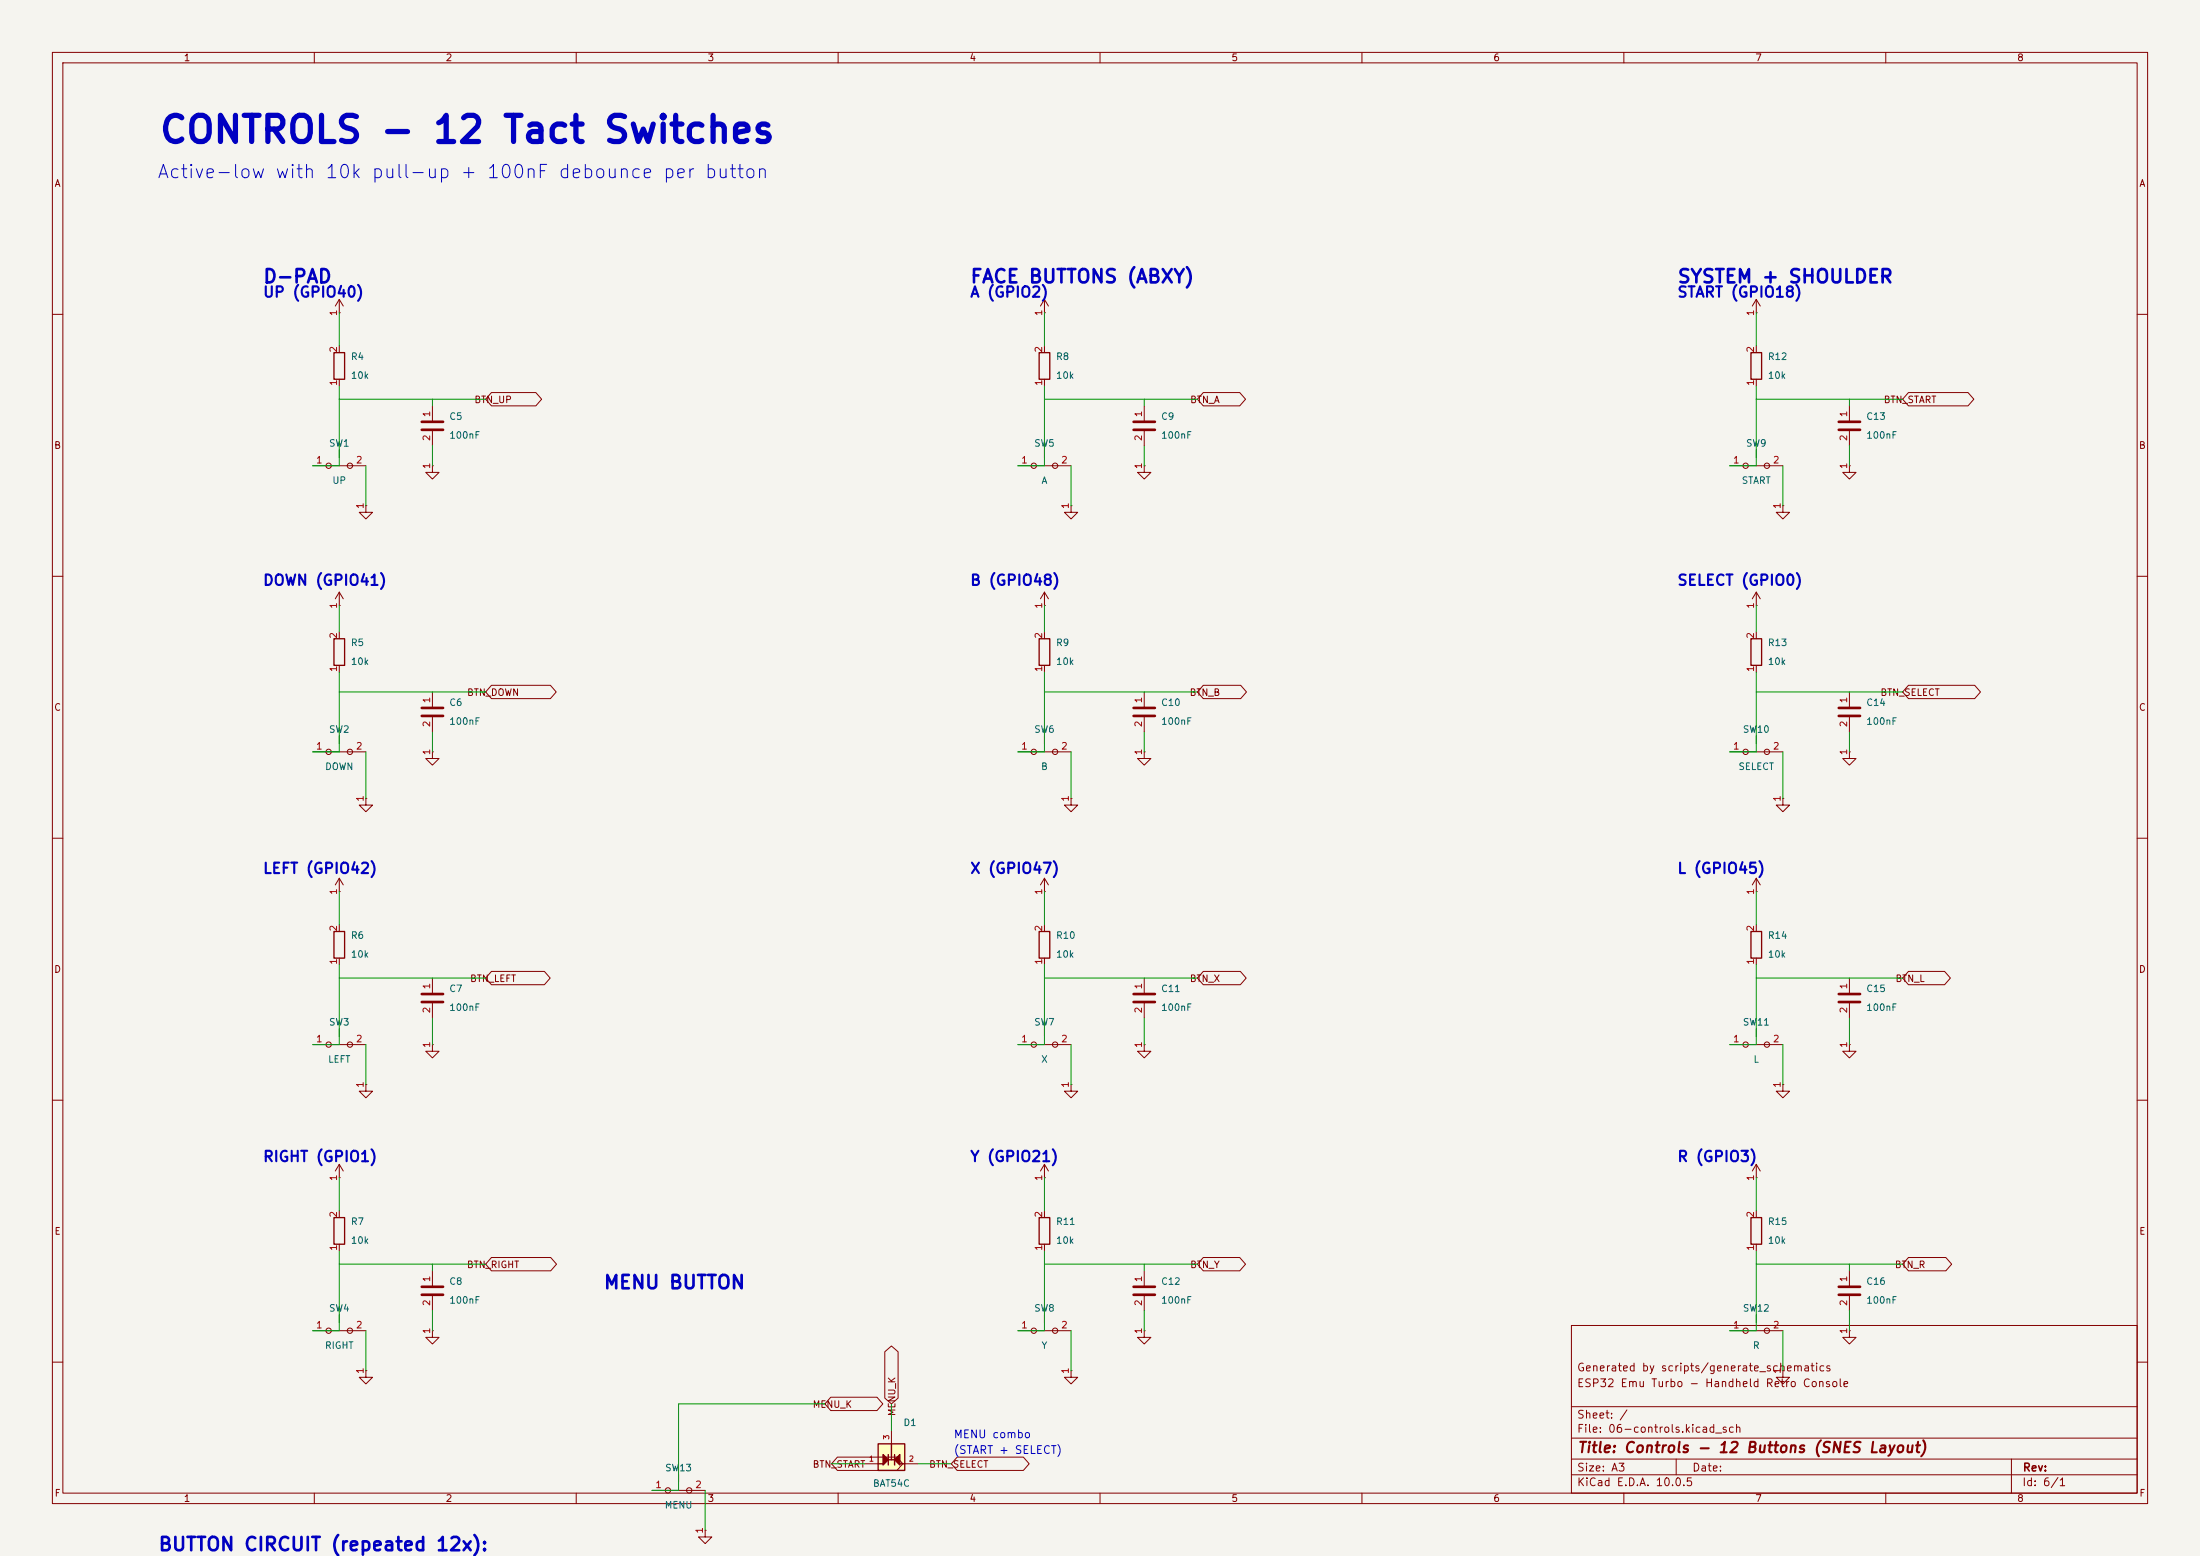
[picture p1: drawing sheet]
<svg xmlns="http://www.w3.org/2000/svg" width="420mm" height="297mm" viewBox="0 0 420 297" stroke-linecap="round" stroke-linejoin="round" font-family="sans-serif">
<path d="M0 0h420v297h-420z" fill="#f5f4ef" stroke="#f5f4ef" stroke-width=".19"/>
<g fill="none" stroke="#840000" stroke-width=".19">
<path d="M10 10h400v277h-400zM12 12h396v273h-396zM60 10v2M110 10v2M160 10v2M210 10v2M260 10v2M310 10v2M360 10v2M199.4 59.7h.1M199.4 57.2l-.8 1.2M199.4 57.2l.8 1.2"/>
<path d="M199.4 57.2v2.5M10 60h2M199.4 66v1.3M199.4 72.4v1.3M408 60h2M204.5 96.5v1.3h1.2l-1.2 1.3-1.3-1.3h1.3M204.5 96.5h.1M10 110h2M408 110h2M353.1 132.1v3M353.1 136.7v3M10 160h2"/>
<path d="M340.4 152.4v1.3h1.2l-1.2 1.2-1.3-1.2h1.3M340.4 152.4h.1M353.1 143.5v1.3h1.2l-1.2 1.3-1.3-1.3h1.3M353.1 143.5h.1M408 160h2M64.8 170.2h.1M64.8 167.6v2.6M64.8 176.5v1.3M64.8 167.6l-.8 1.3M64.8 167.6l.7 1.3M335.3 170.2h.1M335.3 167.6v2.6"/>
<path d="M335.3 176.5v1.3M335.3 167.6l-.8 1.3M335.3 167.6l.7 1.3M59.7 199.4h10.1M64.8 182.9v1.3M64.8 196.3v1.6M82.5 199.4v1.3h1.3l-1.3 1.2-1.2-1.2h1.2M82.5 199.4h.1M82.5 186.7v3M82.5 191.3v3M335.3 182.9v1.3M353.1 199.4v1.3h1.2l-1.2 1.2-1.3-1.2h1.3"/>
<path d="M353.1 199.4h.1M353.1 186.7v3M353.1 191.3v3M10 210h2M69.8 207v1.3h1.3l-1.3 1.3-1.2-1.3h1.2M69.8 207h.1M408 210h2M64.8 224.8h.1M64.8 222.2l-.8 1.3M64.8 222.2l.7 1.3M64.8 222.2v2.6M64.8 231.1v1.3"/>
<path d="M64.8 237.5v1.3M300 253h108v32h-108zM10 260h2M300 278.5h108M300 274.5h108M300 268.5h108M320 278.5v3M384 278.5v6.5M408 260h2M60 285v2M110 285v2M160 285v2"/>
<path d="M210 285v2M260 285v2M300 281.5h108M310 285v2M360 285v2"/>
<circle cx="62.7" cy="199.4" r=".51"/>
<circle cx="66.8" cy="199.4" r=".51"/>
</g>
<path d="M351 135.1h4.1M351 136.7h4.1M80.5 189.7h4.1M80.5 191.3h4.1M351 189.7h4.1M351 191.3h4.1" fill="none" stroke="#840000" stroke-width=".51"/>
<path d="M198.4 67.3h2v5.1h-2zM63.8 177.8h2v5.1h-2zM334.3 177.8h2v5.1h-2zM63.8 232.4h2v5.1h-2z" fill="none" stroke="#840000" stroke-width=".25"/>
<path d="M167.6 275.6h5.1v5.1h-5.1z" fill="#ffffc2"/>
<g fill="none" stroke="#840000" stroke-width=".25">
<path d="M63.8 67.3h2v5.1h-2zM334.3 67.3h2v5.1h-2zM63.8 121.9h2v5.1h-2zM198.4 121.9h2v5.1h-2zM334.3 121.9h2v5.1h-2zM198.4 177.8h2v5.1h-2zM198.4 232.4h2v5.1h-2zM334.3 232.4h2v5.1h-2zM167.6 275.6h5.1v5.1h-5.1zM167.6 279.4h1M169.6 278.6h1.2M169.6 277.6v2"/>
<path d="M170.2 275.6v3M170.8 277.6v2M171.8 279.4h.9"/>
</g>
<g fill="#840000" stroke="#840000" stroke-width=".25">
<path d="M168.6 277.6l1 1-1 1z"/>
<path d="M170.8 278.6l1-1v2z"/>
</g>
<g fill="none" stroke="#840000" stroke-width=".19">
<path d="M64.8 59.7h.1M64.8 57.2v2.5M64.8 57.2l-.8 1.2M64.8 57.2l.7 1.2M335.3 59.7h.1M335.3 57.2v2.5M335.3 57.2l-.8 1.2M335.3 57.2l.7 1.2M64.8 66v1.3M64.8 72.4v1.3M82.5 77.5v3M93.8 74.9h8.5l1.1 1.3-1.1 1.3h-8.5l-1.1-1.3z"/>
<path d="M218.4 77.5v3M229.7 74.9h7l1.1 1.3-1.1 1.3h-7l-1.1-1.3zM335.3 66v1.3M335.3 72.4v1.3M353.1 77.5v3M364.3 74.9h11.4l1.1 1.3-1.1 1.3h-11.4l-1.1-1.3zM59.7 88.9h10.1M64.8 85.9v1.5M69.8 96.5v1.3h1.3l-1.3 1.3-1.2-1.3h1.2M69.8 96.5h.1M82.5 88.9v1.3h1.3l-1.3 1.2-1.2-1.2h1.2M82.5 88.9h.1"/>
<path d="M82.5 82v3.1M194.3 88.9h10.2M199.4 85.9v1.5M218.4 88.9v1.3h1.3l-1.3 1.2-1.2-1.2h1.2M218.4 88.9h.1M218.4 82v3.1M330.2 88.9h10.2M335.3 85.9v1.5M340.4 96.5v1.3h1.2l-1.2 1.3-1.3-1.3h1.3M340.4 96.5h.1M353.1 88.9v1.3h1.2l-1.2 1.2-1.3-1.2h1.3M353.1 88.9h.1"/>
<path d="M353.1 82v3.1M64.8 115.6h.1M64.8 113v2.6M64.8 113l-.8 1.3M64.8 113l.7 1.3M199.4 115.6h.1M199.4 113v2.6M199.4 113l-.8 1.3M199.4 113l.8 1.3M335.3 115.6h.1M335.3 113v2.6M335.3 113l-.8 1.3"/>
<path d="M335.3 113l.7 1.3M64.8 120.7v1.2M64.8 127v1.3M82.5 132.1v3M82.5 136.7v3M93.8 130.8h11.3l1.1 1.3-1.1 1.3h-11.3l-1.1-1.3zM199.4 120.7v1.2M199.4 127v1.3M218.4 132.1v3M218.4 136.7v3M229.7 130.8h7.2l1.1 1.3-1.1 1.3h-7.2l-1.1-1.3zM335.3 120.7v1.2"/>
<path d="M335.3 127v1.3M364.3 130.8h12.7l1.1 1.3-1.1 1.3h-12.7l-1.1-1.3zM59.7 143.5h10.1M64.8 140.5v1.5M69.8 152.4v1.3h1.3l-1.3 1.2-1.2-1.2h1.2M69.8 152.4h.1M82.5 143.5v1.3h1.3l-1.3 1.3-1.2-1.3h1.2M82.5 143.5h.1M194.3 143.5h10.2M199.4 140.5v1.5M204.5 152.4v1.3h1.2l-1.2 1.2-1.3-1.2h1.3M204.5 152.4h.1"/>
<path d="M218.4 143.5v1.3h1.3l-1.3 1.3-1.2-1.3h1.2M218.4 143.5h.1M330.2 143.5h10.2M335.3 140.5v1.5M199.4 170.2h.1M199.4 167.6v2.6M199.4 176.5v1.3M199.4 167.6l-.8 1.3M199.4 167.6l.8 1.3M93.8 185.4h10.1l1.1 1.3-1.1 1.3h-10.1l-1.1-1.3zM194.3 199.4h10.2M199.4 182.9v1.3"/>
<path d="M199.4 196.3v1.6M218.4 199.4v1.3h1.3l-1.3 1.2-1.2-1.2h1.2M218.4 199.4h.1M218.4 186.7v3M218.4 191.3v3M229.7 185.4h7.1l1.1 1.3-1.1 1.3h-7.1l-1.1-1.3zM330.2 199.4h10.2M335.3 196.3v1.6M364.3 185.4h6.9l1.1 1.3-1.1 1.3h-6.9l-1.1-1.3zM204.5 207v1.3h1.2l-1.2 1.3-1.3-1.3h1.3M204.5 207h.1M340.4 207v1.3h1.2l-1.2 1.3-1.3-1.3h1.3"/>
<path d="M340.4 207h.1M199.4 224.8h.1M199.4 222.2v2.6M199.4 231.1v1.3M199.4 237.5v1.3M199.4 222.2l-.8 1.3M199.4 222.2l.8 1.3M335.3 224.8h.1M335.3 222.2v2.6M335.3 231.1v1.3M335.3 237.5v1.3M335.3 222.2l-.8 1.3"/>
<path d="M335.3 222.2l.7 1.3M59.7 254h10.1M64.8 251v1.5M82.5 254v1.3h1.3l-1.3 1.2-1.2-1.2h1.2M82.5 254h.1M82.5 242.6v3M82.5 247.1v3.1M93.8 240h11.3l1.1 1.3-1.1 1.3h-11.3l-1.1-1.3zM168.9 258l1.3-1.1 1.3 1.1v8.9l-1.3 1.1-1.3-1.1zM194.3 254h10.2M199.4 251v1.5M218.4 254v1.3h1.3l-1.3 1.2-1.2-1.2h1.2"/>
<path d="M218.4 254h.1M218.4 242.6v3M218.4 247.1v3.1M229.7 240h7l1.1 1.3-1.1 1.3h-7l-1.1-1.3zM330.2 254h10.2M335.3 251v1.5M353.1 254v1.3h1.2l-1.2 1.2-1.3-1.2h1.3M353.1 254h.1M353.1 242.6v3M353.1 247.1v3.1M364.3 240h7.2l1.1 1.3-1.1 1.3h-7.2l-1.1-1.3zM69.8 261.6v1.3h1.3l-1.3 1.3-1.2-1.3h1.2"/>
<path d="M69.8 261.6h.1M158.6 266.7h8.8l1.1 1.3-1.1 1.2h-8.8l-1.1-1.2zM159.9 278.1h11.3l1.1 1.3-1.1 1.3h-11.3l-1.2-1.3zM165.1 279.4h2.5M170.2 273v2.6M172.7 279.4h2.6M182.7 278.1h12.7l1.1 1.3-1.1 1.3h-12.7l-1.1-1.3zM204.5 261.6v1.3h1.2l-1.2 1.3-1.3-1.3h1.3M204.5 261.6h.1M340.4 261.6v1.3h1.2l-1.2 1.3-1.3-1.3h1.3M340.4 261.6h.1M124.5 284.5h10.1"/>
<path d="M129.5 281.4v1.6M134.6 292.1v1.3h1.3l-1.3 1.2-1.3-1.2h1.3M134.6 292.1h.1"/>
<circle cx="62.7" cy="88.9" r=".51"/>
<circle cx="66.8" cy="88.9" r=".51"/>
<circle cx="197.4" cy="88.9" r=".51"/>
<circle cx="201.4" cy="88.9" r=".51"/>
<circle cx="333.2" cy="88.9" r=".51"/>
<circle cx="337.3" cy="88.9" r=".51"/>
<circle cx="62.7" cy="143.5" r=".51"/>
<circle cx="66.8" cy="143.5" r=".51"/>
<circle cx="197.4" cy="143.5" r=".51"/>
<circle cx="201.4" cy="143.5" r=".51"/>
<circle cx="333.2" cy="143.5" r=".51"/>
<circle cx="337.3" cy="143.5" r=".51"/>
<circle cx="197.4" cy="199.4" r=".51"/>
<circle cx="201.4" cy="199.4" r=".51"/>
<circle cx="333.2" cy="199.4" r=".51"/>
<circle cx="337.3" cy="199.4" r=".51"/>
<circle cx="62.7" cy="254" r=".51"/>
<circle cx="66.8" cy="254" r=".51"/>
<circle cx="197.4" cy="254" r=".51"/>
<circle cx="201.4" cy="254" r=".51"/>
<circle cx="333.2" cy="254" r=".51"/>
<circle cx="337.3" cy="254" r=".51"/>
<circle cx="127.5" cy="284.5" r=".51"/>
<circle cx="131.6" cy="284.5" r=".51"/>
</g>
<g fill="none" stroke="#840000" stroke-width=".51">
<path d="M80.5 80.5h4.1M80.5 82h4.1M216.4 80.5h4.1M216.4 82h4.1M351 80.5h4.1M351 82h4.1M80.5 135.1h4.1M80.5 136.7h4.1M216.4 135.1h4.1M216.4 136.7h4.1M216.4 189.7h4.1M216.4 191.3h4.1"/>
<path d="M80.5 245.6h4.1M80.5 247.1h4.1M216.4 245.6h4.1M216.4 247.1h4.1M351 245.6h4.1M351 247.1h4.1"/>
</g>
<g fill="none" stroke="#009600" stroke-width=".19">
<path d="M64.8 59.7v6.3M199.4 59.7v6.3M335.3 59.7v6.3M64.8 73.7v15.2h-5.1M64.8 76.2h27.9M82.5 76.2v1.3M199.4 73.7v15.2h-5.1M199.4 76.2h29.2M218.4 76.2v1.3M335.3 73.7v15.2h-5.1M335.3 76.2h27.9M353.1 76.2v1.3"/>
<path d="M69.8 88.9v7.6M82.5 85.1v3.8M204.5 88.9v7.6M218.4 85.1v3.8M340.4 88.9v7.6M353.1 85.1v3.8M64.8 115.6v5.1M199.4 115.6v5.1M335.3 115.6v5.1M64.8 132.1h27.9M64.8 128.3v15.2h-5.1M82.5 139.7v3.8"/>
<path d="M199.4 132.1h29.2M199.4 128.3v15.2h-5.1M218.4 139.7v3.8M335.3 132.1h27.9M335.3 128.3v15.2h-5.1M353.1 139.7v3.8M69.8 143.5v8.9M204.5 143.5v8.9M340.4 143.5v8.9M64.8 170.2v6.3M199.4 170.2v6.3M335.3 170.2v6.3"/>
<path d="M64.8 184.2v15.2h-5.1M64.8 186.7h27.9M69.8 199.4v7.6M82.5 194.3v5.1M199.4 184.2v15.2h-5.1M199.4 186.7h29.2M204.5 199.4v7.6M218.4 194.3v5.1M335.3 184.2v15.2h-5.1M335.3 186.7h27.9M340.4 199.4v7.6M353.1 194.3v5.1"/>
<path d="M64.8 224.8v6.3M64.8 238.8v15.2h-5.1M199.4 238.8v15.2h-5.1M199.4 224.8v6.3M335.3 224.8v6.3M335.3 238.8v15.2h-5.1M64.8 241.3h27.9M69.8 254v7.6M82.5 241.3v1.3M82.5 250.2v3.8M199.4 241.3h29.2M204.5 254v7.6"/>
<path d="M218.4 241.3v1.3M218.4 250.2v3.8M335.3 241.3h27.9M340.4 254v7.6M353.1 241.3v1.3M353.1 250.2v3.8M157.5 268h-28v16.5h-5M158.7 279.4h6.4M170.2 268v5M175.3 279.4h6.3M134.6 284.5v7.6"/>
</g>
<text font-size="5" fill="#0000c2" x="30.2" y="28.5">CONTROLS - 12 Tact Switches</text>
<g font-size="2.5" fill="#0000c2">
<text x="29.8" y="34.7">Active-low with 10k pull-up + 100nF debounce per button</text>
<text x="50.1" y="54.7">D-PAD</text>
<text x="185.1" y="54.7">FACE BUTTONS (ABXY)</text>
<text x="320.1" y="54.7">SYSTEM + SHOULDER</text>
<text x="115.1" y="246.7">MENU BUTTON</text>
<text x="30.1" y="296.7">BUTTON CIRCUIT (repeated 12x):</text>
</g>
<g font-size="2" fill="#0000c2">
<text x="50.1" y="57.3">UP (GPIO40)</text>
<text x="185.1" y="57.3">A (GPIO2)</text>
<text x="320.1" y="57.3">START (GPIO18)</text>
<text x="50.1" y="112.3">DOWN (GPIO41)</text>
<text x="185.1" y="112.3">B (GPIO48)</text>
<text x="320.1" y="112.3">SELECT (GPIO0)</text>
<text x="50.1" y="167.3">LEFT (GPIO42)</text>
<text x="185.1" y="167.3">X (GPIO47)</text>
<text x="320.1" y="167.3">L (GPIO45)</text>
<text x="50.1" y="222.3">RIGHT (GPIO1)</text>
<text x="185.1" y="222.3">Y (GPIO21)</text>
<text x="320.1" y="222.3">R (GPIO3)</text>
</g>
<text font-size="2" fill="#840000" x="301" y="277.8">Title: Controls - 12 Buttons (SNES Layout)</text>
<g font-size="1.5" fill="#840000">
<text x="300.9" y="262.1">Generated by scripts/generate_schematics</text>
<text x="300.9" y="265.1">ESP32 Emu Turbo - Handheld Retro Console</text>
<text x="300.9" y="273.8">File: 06-controls.kicad_sch</text>
<text x="300.9" y="271.1">Sheet: /</text>
<text x="300.9" y="281.2">Size: A3</text>
<text x="322.9" y="281.2">Date:</text>
<text x="386" y="281.2">Rev:</text>
<text x="300.9" y="284">KiCad E.D.A. 10.0.5</text>
<text x="385.9" y="284">Id: 6/1</text>
</g>
<g font-size="1.5" fill="#0000c2">
<text x="182" y="274.9">MENU combo</text>
<text x="182" y="277.9">(START + SELECT)</text>
</g>
<g font-size="1.3" fill="#840000">
<text x="35" y="12">1</text>
<text x="85" y="12">2</text>
<text x="135" y="12">3</text>
<text x="185" y="12">4</text>
<text x="235" y="12">5</text>
<text x="285" y="12">6</text>
<text x="335" y="12">7</text>
<text x="385" y="12">8</text>
<text x="10.3" y="36">A</text>
<text x="408.3" y="36">A</text>
<text x="90.4" y="77.3">BTN_UP</text>
<text x="227.1" y="77.3">BTN_A</text>
<text x="359.5" y="77.3">BTN_START</text>
<text x="10.2" y="86">B</text>
<text x="408.2" y="86">B</text>
<text x="10.2" y="136">C</text>
<text x="89.1" y="133.1">BTN_DOWN</text>
<text x="227" y="133.1">BTN_B</text>
<text x="358.9" y="133.1">BTN_SELECT</text>
<text x="408.2" y="136">C</text>
<text x="10.2" y="186">D</text>
<text x="408.2" y="186">D</text>
<text x="89.6" y="187.7">BTN_LEFT</text>
<text x="227" y="187.7">BTN_X</text>
<text x="361.7" y="187.7">BTN_L</text>
<text x="10.3" y="236">E</text>
<text x="408.3" y="236">E</text>
<text x="89" y="242.4">BTN_RIGHT</text>
<text x="227.1" y="242.4">BTN_Y</text>
<text x="361.6" y="242.4">BTN_R</text>
<text x="155" y="269">MENU_K</text>
<text x="171.2" y="270.4" transform="rotate(-90 171.2 270.4)">MENU_K</text>
<text x="155" y="280.5">BTN_START</text>
<text x="177.3" y="280.5">BTN_SELECT</text>
<text x="10.3" y="286">F</text>
<text x="35" y="287">1</text>
<text x="85" y="287">2</text>
<text x="135" y="287">3</text>
<text x="185" y="287">4</text>
<text x="235" y="287">5</text>
<text x="285" y="287">6</text>
<text x="335" y="287">7</text>
<text x="385" y="287">8</text>
<text x="408.3" y="286">F</text>
</g>
<g font-size="1.3" fill="#a90000">
<text x="64.6" y="60.4" transform="rotate(-90 64.6 60.4)">1</text>
<text x="199.3" y="60.4" transform="rotate(-90 199.3 60.4)">1</text>
<text x="335.1" y="60.4" transform="rotate(-90 335.1 60.4)">1</text>
<text x="64.6" y="67.4" transform="rotate(-90 64.6 67.4)">2</text>
<text x="199.3" y="67.4" transform="rotate(-90 199.3 67.4)">2</text>
<text x="335.1" y="67.4" transform="rotate(-90 335.1 67.4)">2</text>
<text x="64.6" y="73.8" transform="rotate(-90 64.6 73.8)">1</text>
<text x="199.3" y="73.8" transform="rotate(-90 199.3 73.8)">1</text>
<text x="335.1" y="73.8" transform="rotate(-90 335.1 73.8)">1</text>
<text x="82.4" y="79.7" transform="rotate(-90 82.4 79.7)">1</text>
<text x="218.3" y="79.7" transform="rotate(-90 218.3 79.7)">1</text>
<text x="352.9" y="79.7" transform="rotate(-90 352.9 79.7)">1</text>
<text x="60.2" y="88.8">1</text>
<text x="67.8" y="88.8">2</text>
<text x="82.4" y="89.6" transform="rotate(-90 82.4 89.6)">1</text>
<text x="82.4" y="84.3" transform="rotate(-90 82.4 84.3)">2</text>
<text x="194.8" y="88.8">1</text>
<text x="202.5" y="88.8">2</text>
<text x="218.3" y="89.6" transform="rotate(-90 218.3 89.6)">1</text>
<text x="218.3" y="84.3" transform="rotate(-90 218.3 84.3)">2</text>
<text x="330.7" y="88.8">1</text>
<text x="338.4" y="88.8">2</text>
<text x="352.9" y="89.6" transform="rotate(-90 352.9 89.6)">1</text>
<text x="352.9" y="84.3" transform="rotate(-90 352.9 84.3)">2</text>
<text x="69.7" y="97.3" transform="rotate(-90 69.7 97.3)">1</text>
<text x="204.3" y="97.3" transform="rotate(-90 204.3 97.3)">1</text>
<text x="340.2" y="97.3" transform="rotate(-90 340.2 97.3)">1</text>
<text x="64.6" y="116.3" transform="rotate(-90 64.6 116.3)">1</text>
<text x="199.3" y="116.3" transform="rotate(-90 199.3 116.3)">1</text>
<text x="335.1" y="116.3" transform="rotate(-90 335.1 116.3)">1</text>
<text x="64.6" y="122" transform="rotate(-90 64.6 122)">2</text>
<text x="199.3" y="122" transform="rotate(-90 199.3 122)">2</text>
<text x="335.1" y="122" transform="rotate(-90 335.1 122)">2</text>
<text x="64.6" y="128.4" transform="rotate(-90 64.6 128.4)">1</text>
<text x="199.3" y="128.4" transform="rotate(-90 199.3 128.4)">1</text>
<text x="335.1" y="128.4" transform="rotate(-90 335.1 128.4)">1</text>
<text x="82.4" y="134.3" transform="rotate(-90 82.4 134.3)">1</text>
<text x="218.3" y="134.3" transform="rotate(-90 218.3 134.3)">1</text>
<text x="352.9" y="134.3" transform="rotate(-90 352.9 134.3)">1</text>
<text x="60.2" y="143.4">1</text>
<text x="67.8" y="143.4">2</text>
<text x="82.4" y="138.9" transform="rotate(-90 82.4 138.9)">2</text>
<text x="194.8" y="143.4">1</text>
<text x="202.5" y="143.4">2</text>
<text x="218.3" y="138.9" transform="rotate(-90 218.3 138.9)">2</text>
<text x="330.7" y="143.4">1</text>
<text x="338.4" y="143.4">2</text>
<text x="352.9" y="138.9" transform="rotate(-90 352.9 138.9)">2</text>
<text x="82.4" y="144.2" transform="rotate(-90 82.4 144.2)">1</text>
<text x="218.3" y="144.2" transform="rotate(-90 218.3 144.2)">1</text>
<text x="352.9" y="144.2" transform="rotate(-90 352.9 144.2)">1</text>
<text x="69.7" y="153.1" transform="rotate(-90 69.7 153.1)">1</text>
<text x="204.3" y="153.1" transform="rotate(-90 204.3 153.1)">1</text>
<text x="340.2" y="153.1" transform="rotate(-90 340.2 153.1)">1</text>
<text x="64.6" y="170.9" transform="rotate(-90 64.6 170.9)">1</text>
<text x="199.3" y="170.9" transform="rotate(-90 199.3 170.9)">1</text>
<text x="335.1" y="170.9" transform="rotate(-90 335.1 170.9)">1</text>
<text x="64.6" y="177.9" transform="rotate(-90 64.6 177.9)">2</text>
<text x="199.3" y="177.9" transform="rotate(-90 199.3 177.9)">2</text>
<text x="335.1" y="177.9" transform="rotate(-90 335.1 177.9)">2</text>
<text x="64.6" y="184.2" transform="rotate(-90 64.6 184.2)">1</text>
<text x="199.3" y="184.2" transform="rotate(-90 199.3 184.2)">1</text>
<text x="335.1" y="184.2" transform="rotate(-90 335.1 184.2)">1</text>
<text x="82.4" y="188.9" transform="rotate(-90 82.4 188.9)">1</text>
<text x="218.3" y="188.9" transform="rotate(-90 218.3 188.9)">1</text>
<text x="352.9" y="188.9" transform="rotate(-90 352.9 188.9)">1</text>
<text x="82.4" y="193.5" transform="rotate(-90 82.4 193.5)">2</text>
<text x="218.3" y="193.5" transform="rotate(-90 218.3 193.5)">2</text>
<text x="352.9" y="193.5" transform="rotate(-90 352.9 193.5)">2</text>
<text x="60.2" y="199.3">1</text>
<text x="67.8" y="199.3">2</text>
<text x="82.4" y="200.1" transform="rotate(-90 82.4 200.1)">1</text>
<text x="194.8" y="199.3">1</text>
<text x="202.5" y="199.3">2</text>
<text x="218.3" y="200.1" transform="rotate(-90 218.3 200.1)">1</text>
<text x="330.7" y="199.3">1</text>
<text x="338.4" y="199.3">2</text>
<text x="352.9" y="200.1" transform="rotate(-90 352.9 200.1)">1</text>
<text x="69.7" y="207.7" transform="rotate(-90 69.7 207.7)">1</text>
<text x="204.3" y="207.7" transform="rotate(-90 204.3 207.7)">1</text>
<text x="340.2" y="207.7" transform="rotate(-90 340.2 207.7)">1</text>
<text x="64.6" y="225.5" transform="rotate(-90 64.6 225.5)">1</text>
<text x="199.3" y="225.5" transform="rotate(-90 199.3 225.5)">1</text>
<text x="335.1" y="225.5" transform="rotate(-90 335.1 225.5)">1</text>
<text x="64.6" y="232.5" transform="rotate(-90 64.6 232.5)">2</text>
<text x="199.3" y="232.5" transform="rotate(-90 199.3 232.5)">2</text>
<text x="335.1" y="232.5" transform="rotate(-90 335.1 232.5)">2</text>
<text x="64.6" y="238.9" transform="rotate(-90 64.6 238.9)">1</text>
<text x="199.3" y="238.9" transform="rotate(-90 199.3 238.9)">1</text>
<text x="335.1" y="238.9" transform="rotate(-90 335.1 238.9)">1</text>
<text x="82.4" y="244.8" transform="rotate(-90 82.4 244.8)">1</text>
<text x="218.3" y="244.8" transform="rotate(-90 218.3 244.8)">1</text>
<text x="352.9" y="244.8" transform="rotate(-90 352.9 244.8)">1</text>
<text x="82.4" y="249.4" transform="rotate(-90 82.4 249.4)">2</text>
<text x="218.3" y="249.4" transform="rotate(-90 218.3 249.4)">2</text>
<text x="352.9" y="249.4" transform="rotate(-90 352.9 249.4)">2</text>
<text x="60.2" y="253.9">1</text>
<text x="67.8" y="253.9">2</text>
<text x="82.4" y="254.7" transform="rotate(-90 82.4 254.7)">1</text>
<text x="194.8" y="253.9">1</text>
<text x="202.5" y="253.9">2</text>
<text x="218.3" y="254.7" transform="rotate(-90 218.3 254.7)">1</text>
<text x="330.7" y="253.9">1</text>
<text x="338.4" y="253.9">2</text>
<text x="352.9" y="254.7" transform="rotate(-90 352.9 254.7)">1</text>
<text x="69.7" y="262.4" transform="rotate(-90 69.7 262.4)">1</text>
<text x="204.3" y="262.4" transform="rotate(-90 204.3 262.4)">1</text>
<text x="340.2" y="262.4" transform="rotate(-90 340.2 262.4)">1</text>
<text x="125" y="284.3">1</text>
<text x="132.6" y="284.3">2</text>
<text x="134.5" y="292.8" transform="rotate(-90 134.5 292.8)">1</text>
</g>
<g font-size="1.3" fill="#006464">
<text x="66.9" y="69">R4</text>
<text x="201.5" y="69">R8</text>
<text x="337.4" y="69">R12</text>
<text x="66.9" y="72.6">10k</text>
<text x="201.5" y="72.6">10k</text>
<text x="337.4" y="72.6">10k</text>
<text x="85.7" y="80.4">C5</text>
<text x="221.6" y="80.4">C9</text>
<text x="356.2" y="80.4">C13</text>
<text x="62.7" y="85.6">SW1</text>
<text x="85.7" y="84">100nF</text>
<text x="197.3" y="85.6">SW5</text>
<text x="221.6" y="84">100nF</text>
<text x="333.2" y="85.6">SW9</text>
<text x="356.2" y="84">100nF</text>
<text x="63.3" y="92.7">UP</text>
<text x="198.7" y="92.7">A</text>
<text x="332.4" y="92.7">START</text>
<text x="66.9" y="123.6">R5</text>
<text x="201.5" y="123.6">R9</text>
<text x="337.4" y="123.6">R13</text>
<text x="66.9" y="127.2">10k</text>
<text x="201.5" y="127.2">10k</text>
<text x="337.4" y="127.2">10k</text>
<text x="85.7" y="135.1">C6</text>
<text x="221.6" y="135.1">C10</text>
<text x="356.2" y="135.1">C14</text>
<text x="62.7" y="140.2">SW2</text>
<text x="85.7" y="138.7">100nF</text>
<text x="197.3" y="140.2">SW6</text>
<text x="221.6" y="138.7">100nF</text>
<text x="332.6" y="140.2">SW10</text>
<text x="356.2" y="138.7">100nF</text>
<text x="62" y="147.3">DOWN</text>
<text x="198.6" y="147.3">B</text>
<text x="331.8" y="147.3">SELECT</text>
<text x="66.9" y="179.5">R6</text>
<text x="201.5" y="179.5">R10</text>
<text x="337.4" y="179.5">R14</text>
<text x="66.9" y="183.1">10k</text>
<text x="201.5" y="183.1">10k</text>
<text x="337.4" y="183.1">10k</text>
<text x="85.7" y="189.7">C7</text>
<text x="221.6" y="189.7">C11</text>
<text x="356.2" y="189.7">C15</text>
<text x="62.7" y="196.1">SW3</text>
<text x="85.7" y="193.3">100nF</text>
<text x="197.3" y="196.1">SW7</text>
<text x="221.6" y="193.3">100nF</text>
<text x="332.6" y="196.1">SW11</text>
<text x="356.2" y="193.3">100nF</text>
<text x="62.5" y="203.2">LEFT</text>
<text x="198.7" y="203.2">X</text>
<text x="334.6" y="203.2">L</text>
<text x="66.9" y="234.1">R7</text>
<text x="66.9" y="237.7">10k</text>
<text x="201.5" y="234.1">R11</text>
<text x="201.5" y="237.7">10k</text>
<text x="337.4" y="234.1">R15</text>
<text x="337.4" y="237.7">10k</text>
<text x="85.7" y="245.5">C8</text>
<text x="221.6" y="245.5">C12</text>
<text x="356.2" y="245.5">C16</text>
<text x="62.7" y="250.7">SW4</text>
<text x="85.7" y="249.1">100nF</text>
<text x="197.3" y="250.7">SW8</text>
<text x="221.6" y="249.1">100nF</text>
<text x="332.6" y="250.7">SW12</text>
<text x="356.2" y="249.1">100nF</text>
<text x="61.9" y="257.8">RIGHT</text>
<text x="198.7" y="257.8">Y</text>
<text x="334.5" y="257.8">R</text>
<text x="172.4" y="272.5">D1</text>
<text x="126.9" y="281.1">SW13</text>
<text x="166.5" y="284.1">BAT54C</text>
<text x="126.8" y="288.2">MENU</text>
</g>
<g font-size="1" fill="#a90000">
<text x="170" y="274.9" transform="rotate(-90 170 274.9)">3</text>
<text x="165.8" y="279.2">1</text>
<text x="173.4" y="279.2">2</text>
</g>
</svg>
